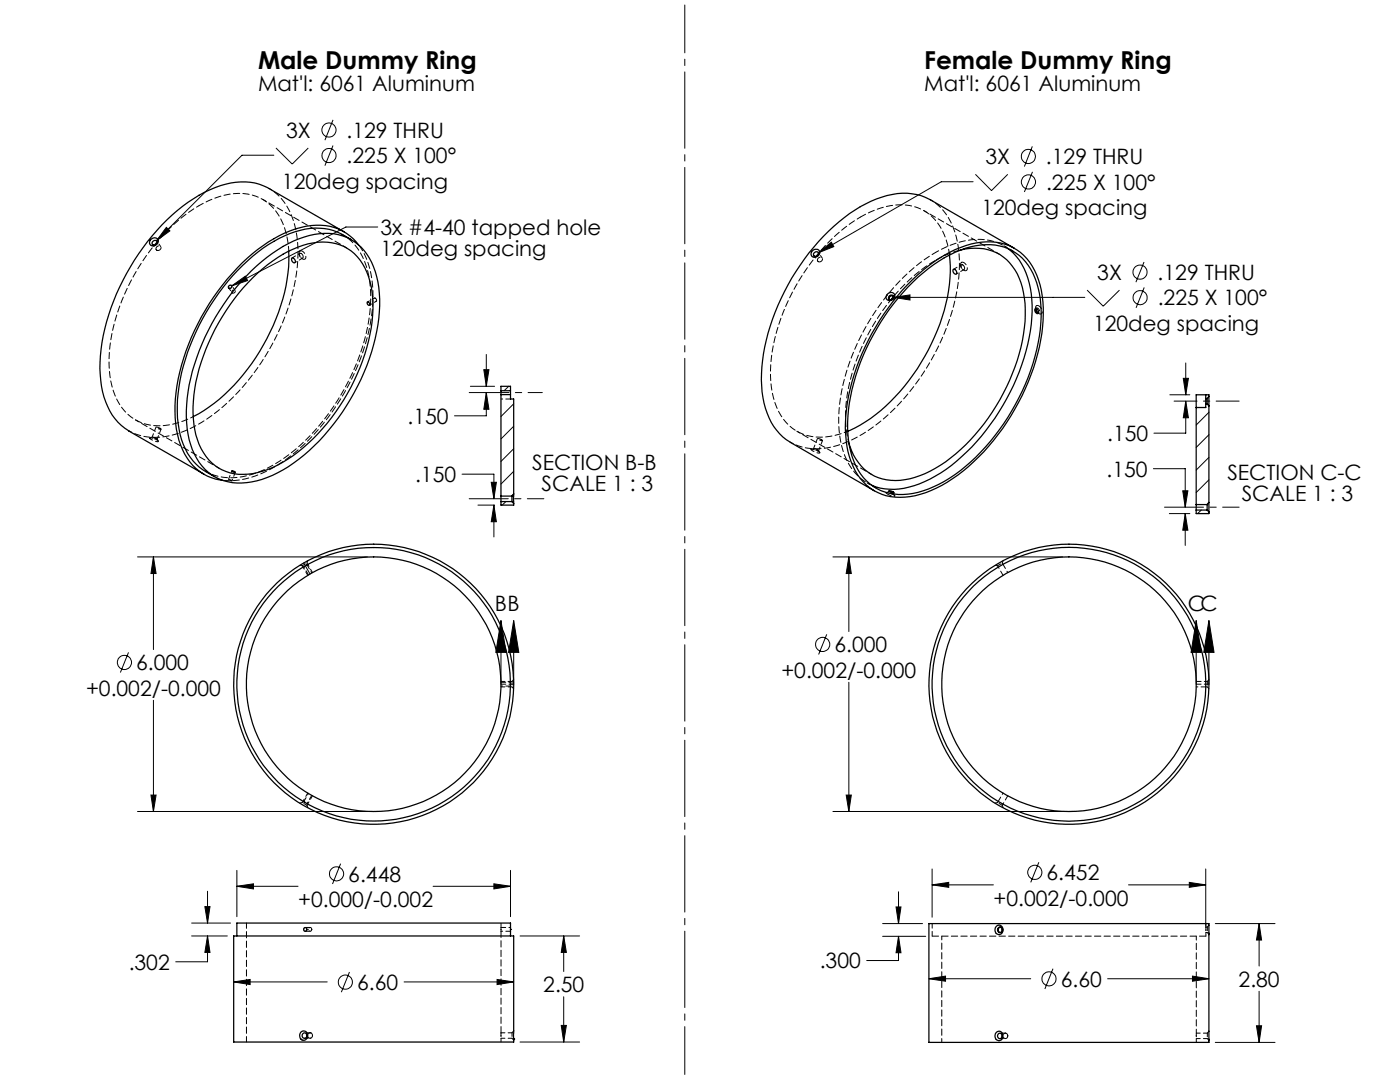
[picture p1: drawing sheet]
<svg xmlns="http://www.w3.org/2000/svg" width="279mm" height="216mm" viewBox="0 0 279 216" stroke-linecap="round" stroke-linejoin="round" font-family="sans-serif">
<g fill="none" stroke="#000" stroke-width=".2">
<path d="M54.6 31h-6.3l-17.1 17M55.1 29.5l3.2 3.2 3.2-3.2M66.5 23.9l-1.7 4.1M66.5 29l-1.7 4.1M194.2 36.3h-6.3l-24.6 14.1M194.7 34.8l3.2 3.2 3.2-3.2M206 29.2l-1.6 4M206.1 34.3l-1.7 4M33.2 45.4l.7 .7-2.7 1.9zM46.2 57l2.8-1.9 .4 .9zM75.4 45.3h-6.4l-22.8 11.7M163.3 50.4l2.6-2.1 .5 .9z"/>
<path d="M178.3 59.3h38.2M178.3 59.3l3.3-.5v1.1zM217 57.9l3.2 3.2 3.2-3.2M228.3 52.3l-1.6 4M228.4 57.4l-1.7 4M93.9 77.1h4.8M96.6 73.8h1l-.6 3.3zM97 78.4l.6 3.3h-1zM97 78.4v4.6h-6.3M97 70.7v6.4M101.5 77.1l-.9 .9M233.5 78.8h4"/>
<path d="M236.1 75.5h1.1l-.6 3.3zM236.6 72.4v6.4M92.2 94.6h6.4v4.9M98 96.2h1.1l-.5 3.3zM102.5 80.6l-2.5 2.5M102.5 85.1l-2.5 2.5M102.5 89.5l-2.5 2.6M102.5 94.1l-2.5 2.5M102.5 98.5l-.4 .5M230.2 93.5h6.3v7.7M236 97.9h1.1l-.6 3.3zM236.6 80l.6 3.4h-1.1z"/>
<path d="M236.6 80v6.4h-6.3M241.3 82.3l-2.6 2.5M241.3 86.7l-2.6 2.6M241.3 91.3l-2.6 2.5M241.3 95.7l-2.6 2.6M27.4 111.1h45.9M30.6 111.1v18.5M30.6 111.1l.6 3.3h-1.1zM60.6 112.3l1.3 2.2M95.4 100.8h3.3M98.6 100.8v6.3M98.6 100.8l.5 3.3h-1.1z"/>
<path d="M101 100.1l-.8 .7M166.2 111.1h45.9M169.4 111.1l.5 3.3h-1zM169.4 111.1v14.9M233.4 102.5h4.1M236.5 102.5l.6 3.3h-1.1zM236.5 102.5v6.3M239.7 101.8l-.7 .7M241.3 100.2l-.5 .5M25.6 130.2l-1.6 4M30.6 139.7v22.2M100 123.8l1 6.4h-2z"/>
<path d="M100 123.8v12.7M102.5 123.8l1 6.4h-2zM102.5 123.8v12.7M165 126.6l-1.6 4M169.4 136.1v25.8M238.7 123.8l1 6.4h-2zM238.7 123.8v12.7M241.3 123.8l1 6.4h-2.1zM241.3 123.8v12.7M30.1 158.6h1.1l-.6 3.3zM168.9 158.6h1l-.5 3.3zM27.4 161.9h45.9"/>
<path d="M41.4 177.8v6.4M47.3 173.7v9.2M47.3 176.8h12.2M47.3 176.8l3.3-.4v1zM68 172.3l-1.6 4.1M86.4 176.8h15.5M98.6 176.4l3.3 .4-3.3 .6zM101.9 173.7v9.2M166.2 161.9h45.9M179.3 177.9v6.4M186 173.4v9.6M186 176.6h12.3"/>
<path d="M186 176.6l3.3-.5v1zM207.3 172l-1.6 4.1M225.2 176.6h15.4M237.3 176.1l3.3 .5-3.3 .5zM240.6 173.4v11.4M38.2 184.2h7.8M38.2 186.8h7.2M40.9 180.9h1l-.5 3.3zM41.4 186.8v5.1h-6.3M41.4 186.8l.5 3.2h-1zM46.6 195.9l3.3-.5v1.1zM46.6 195.9h18.7"/>
<path d="M69.7 194l-1.6 4M80.6 195.9h21.9M99.2 195.4l3.3 .5-3.3 .6zM103.8 186.8h11.9M112.5 186.8v7.1M112.5 198.9v9M112.5 186.8l.5 3.2h-1zM176.1 184.3h8M176.1 186.8h8.6M178.8 181h1l-.5 3.3zM179.3 186.8v4.9h-6.3M179.3 186.8l.5 3.3h-1z"/>
<path d="M185.4 195.3l3.3-.5v1zM185.4 195.3h20.3M210.1 193.3l-1.6 4M221.1 195.3h20.2M238 194.8l3.3 .5-3.3 .5zM242.5 184.3h12M251.3 184.3v8.5M251.3 197.8v10.2M251.3 184.3l.5 3.3h-1zM103.8 207.9h11.9M112 204.6h1l-.5 3.3zM242.5 208h12"/>
<path d="M250.8 204.7h1l-.5 3.3z"/>
<circle cx="65.7" cy="25.9" r="1.41"/>
<circle cx="65.7" cy="31" r="1.41"/>
<circle cx="205.2" cy="31.2" r="1.42"/>
<circle cx="205.2" cy="36.3" r="1.41"/>
<circle cx="227.5" cy="54.3" r="1.4"/>
<circle cx="227.5" cy="59.4" r="1.41"/>
<circle cx="24.8" cy="132.2" r="1.42"/>
<circle cx="164.2" cy="128.6" r="1.41"/>
<circle cx="67.2" cy="174.4" r="1.41"/>
<circle cx="206.5" cy="174.1" r="1.41"/>
<circle cx="68.9" cy="196" r="1.41"/>
<circle cx="209.3" cy="195.3" r="1.4"/>
</g>
<path d="M39.7 41a13.7 13.7 0 0 1 11.4-1.8 10.3 10.3 0 0 1 6.2 8.3l.3 2.6M102.5 136.5h-2.5M241.3 136.5h-2.6M186 184.3v2.5" fill="none" stroke="#000" stroke-width=".2" stroke-dasharray="1.3 .6" stroke-dashoffset=".3"/>
<path d="M93.6 99.5h14.9M232.4 101.2h14.9" fill="none" stroke="#000" stroke-width=".2" stroke-dasharray="15.2 1.3 1.3 1.3" stroke-dashoffset="7.4"/>
<path d="M93.6 78.3h14.6" fill="none" stroke="#000" stroke-width=".2" stroke-dasharray="15.2 1.3 1.3 1.3" stroke-dashoffset="7.3"/>
<path d="M234.3 80h13" fill="none" stroke="#000" stroke-width=".2" stroke-dasharray="15.2 1.3 1.3 1.3" stroke-dashoffset="10.7"/>
<path d="M136.7 1v213.4" fill="none" stroke="#000" stroke-width=".2" stroke-dasharray="15.2 1.3 1.3 1.3" stroke-dashoffset="5.7"/>
<g fill="#000">
<path d="M46.2 57l2.8-1.9 .4 .9z"/>
<path d="M30.6 111.1l.6 3.3h-1.1zM30.1 158.6h1.1l-.6 3.3zM33.2 45.4l-2 2.6 2.7-1.9zM46.6 195.9l3.3-.5v1.1zM99.2 195.4l3.3 .5-3.3 .6zM98.6 176.4l3.3 .4-3.3 .6zM47.3 176.8l3.3-.4v1zM40.9 180.9h1l-.5 3.3zM41.4 186.8l.5 3.2h-1zM112 204.6h1l-.5 3.3zM112.5 186.8l.5 3.2h-1zM169.4 111.1l.5 3.3h-1zM168.9 158.6h1l-.5 3.3zM178.3 59.3l3.3 .6v-1.1zM163.3 50.4l3.1-1.2-.5-.9zM185.4 195.3l3.3-.5v1zM238 194.8l3.3 .5-3.3 .5zM178.8 181h1l-.5 3.3zM179.3 186.8l.5 3.3h-1zM251.3 184.3l.5 3.3h-1zM250.8 204.7h1l-.5 3.3zM186 176.6l3.3-.5v1zM237.3 176.1l3.3 .5-3.3 .5zM98.6 100.8l.5 3.3h-1.1zM98 96.2h1.1l-.5 3.3zM96.6 73.8h1l-.6 3.3zM97 78.4l.6 3.3h-1zM236.5 102.5l.6 3.3h-1.1zM236 97.9h1.1l-.6 3.3zM236.1 75.5h1.1l-.6 3.3zM236.6 80l.6 3.4h-1.1z"/>
<path d="M102.5 123.8l1 6.4h-2zM100 123.8l1 6.4h-2zM241.3 123.8l1 6.4h-2.1zM238.7 123.8l1 6.4h-2z"/>
</g>
<g fill="none" stroke="#000" stroke-width=".25">
<path d="M30.1 47.8a.78 .78 0 0 1 1.2-.2 .78 .78 0 0 1 0 1.2 .77 .77 0 0 1-1.1 .2 .77 .77 0 0 1-.2-1zM45.6 57.1l.2-.1a.33 .33 0 0 1 .5 .3 .33 .33 0 0 1-.5 .2l-.2-.1zM50.2 54a24.5 24.5 0 0 1 13.5-7.4 10 10 0 0 1 11.2 7.6 26.2 26.2 0 0 1-.4 14.7 43.7 43.7 0 0 1-17 24.2 17.4 17.4 0 0 1-11.1 3.2 10 10 0 0 1-8.3-7.5 26.8 26.8 0 0 1 .7-16.1 45.8 45.8 0 0 1 11.4-18.7zM50.4 55.4a22.9 22.9 0 0 1 13.1-7.1 9.3 9.3 0 0 1 10.1 6.9 24.3 24.3 0 0 1-.4 14.2 40.6 40.6 0 0 1-15.7 22.2 15.1 15.1 0 0 1-11.6 2.8 9.9 9.9 0 0 1-6.8-7.6 28.7 28.7 0 0 1 2-17.2 43.2 43.2 0 0 1 9.3-14.2zM57.6 50.1a35.9 35.9 0 0 1-5.7 20 35.3 35.3 0 0 1-13.3 13M58.2 51.5a.61 .61 0 0 1 .6 .3 .61 .61 0 0 1 0 .6 .64 .64 0 0 1-.6-.9zM68.7 46.2l-15-8.6a12.1 12.1 0 0 0-10.8-.2 33.9 33.9 0 0 0-14.4 12 42.3 42.3 0 0 0-8.6 24.1 15.9 15.9 0 0 0 3.7 10.8l2.1 1.7 15 8.6M70.1 47.8a12.1 12.1 0 0 0-12.2-1.2 34.1 34.1 0 0 0-15.1 13.1 40.1 40.1 0 0 0-7.4 22.5 14.7 14.7 0 0 0 3.7 10.4 13 13 0 0 0 3.7 2.5M71.6 48.9a10.4 10.4 0 0 0-11.6-3.5 28 28 0 0 0-13.7 9.2 43.8 43.8 0 0 0-11.4 26.3 17.7 17.7 0 0 0 3 11.3 9.5 9.5 0 0 0 6.6 3.6M162.1 50.1a.79 .79 0 0 1 1.3-.2 .79 .79 0 0 1-.2 1.3 .75 .75 0 0 1-1.2 0 .75 .75 0 0 1 .1-1.1zM177.1 58.7a.82 .82 0 0 1 1.4 0 .82 .82 0 0 1-.7 1.2 .72 .72 0 0 1-.9-.2 .72 .72 0 0 1 .2-1zM178.3 59.1a.6 .6 0 0 0-.6 0 .6 .6 0 0 0-.3 .6"/>
<path d="M178.3 59.2l-.5 .6M181.1 56.8a27.3 27.3 0 0 1 13.7-8.3 10.3 10.3 0 0 1 12.5 7.3 27.5 27.5 0 0 1-.6 16.2 44.4 44.4 0 0 1-16.6 23.5 17.6 17.6 0 0 1-12.4 3.6 10.4 10.4 0 0 1-8.2-8 29.7 29.7 0 0 1 1.4-17.7 48.5 48.5 0 0 1 10.2-16.6zM181.2 57.3a27.8 27.8 0 0 1 12.5-8.1 10.4 10.4 0 0 1 10.9 3 17.3 17.3 0 0 1 3.1 12.3 43.5 43.5 0 0 1-18.2 30.9 17.4 17.4 0 0 1-11.1 3.2 10 10 0 0 1-8.4-7.5 26.2 26.2 0 0 1 .4-14.7 46.3 46.3 0 0 1 10.8-19.1zM189.5 50.9a32.7 32.7 0 0 1-4.2 18.9 37 37 0 0 1-14.6 15.6l-1.5 .6M190.3 53.8a.58 .58 0 0 1 .5 .3 .58 .58 0 0 1 0 .6 .67 .67 0 0 1-.5-.9zM191.7 49.9a9.6 9.6 0 0 1 10.9 4 19 19 0 0 1 1.7 12.8 40.7 40.7 0 0 1-16.6 26.1 14.9 14.9 0 0 1-11.6 2.8 9.6 9.6 0 0 1-6.7-7.2M201.2 49.6a13.2 13.2 0 0 1 4.7 10.2 38.2 38.2 0 0 1-5.8 21.1 38.2 38.2 0 0 1-14.5 14.7 14.3 14.3 0 0 1-10.8 1.6l-.8-.4M202.4 49.5l-16.7-9.6a11.7 11.7 0 0 0-9.7-.6 30.1 30.1 0 0 0-13.6 10.1 43.9 43.9 0 0 0-10.4 25.1 17.1 17.1 0 0 0 3 11.3 9.2 9.2 0 0 0 2.7 2.5l16.8 9.6M73.3 60.3a.36 .36 0 0 1 .4 .2 .36 .36 0 0 1-.1 .4l-.2-.1zM100 78v.7M100 78v-.9h1.9v.9M100 78.7h1.9"/>
<path d="M100 78h1.9M100 78.7v20.3M101.9 78v.7M101.9 78.7v.9h.6v19M206.6 61.7a.51 .51 0 0 1 .6 .2 .51 .51 0 0 1-.2 .7l-.4-.3zM206.7 61.8l.4 .6M206.7 61.6l.1 .5 .5 .3M240.6 78.8h-1.9v21.9M240.6 79.5v1.1M240.6 78.8h.7v.3M240.6 78.8v.7M240.6 79.5h.3"/>
<path d="M240.9 79.5v1.1M241.3 79.1v1.9M241.3 79.1l-.4 .4M46.2 93.9l.8 .4zM100 99v1.1M100 99h2.2M102.2 99v1.1M102.5 98.6v1.9M102.5 98.6l-.3 .4M177.4 97.9h.3a.59 .59 0 0 1 .7 .5zM240.6 80.6v.7h-1.9M240.6 80.6h.3"/>
<path d="M240.9 80.6l.4 .4M241.3 81v19.3M61.2 112.7h.1M100 100.1v.7h2.5v-.3M100 100.1h2.2M102.2 100.1l.3 .4M238.7 100.7v1.1M238.7 101.8v.7h2.6v-.3M238.7 101.8h2.2M238.7 100.7h2.2M240.9 100.7v1.1M240.9 101.8l.4 .4"/>
<path d="M241.3 100.3v1.9M241.3 100.3l-.4 .4M60.6 160h.1M46.6 186.8h55.9v21.1h-55.9zM47.3 186.8v-2.6h54.6v2.6M101.9 185.5h.1M185.4 184.3h55.9v23.7h-55.9zM198.8 184.9a.9 .9 0 0 1 1.3 .2 .9 .9 0 0 1-.3 1.3 .9 .9 0 0 1-1.2-.4 .9 .9 0 0 1 .2-1.1zM199.6 185a.58 .58 0 0 0-.4 .5 .58 .58 0 0 0 .4 .6M241.3 186.2v.1M60 206a.86 .86 0 0 1 1.4 .6 .86 .86 0 0 1-1.3 .8 1.13 1.13 0 0 1-.1-1.4zM102.5 207.3h.1"/>
<path d="M198.8 206a.9 .9 0 0 1 1.3 .3 .9 .9 0 0 1-.3 1.2 .9 .9 0 0 1-1.2-.3 .9 .9 0 0 1 .2-1.2zM241.3 207.4v.1"/>
<circle cx="30.8" cy="48.5" r=".5"/>
<circle cx="162.8" cy="50.7" r=".5"/>
<circle cx="177.8" cy="59.4" r=".5"/>
<circle cx="74.6" cy="136.5" r="25.4"/>
<circle cx="74.6" cy="136.5" r="27.3"/>
<circle cx="74.6" cy="136.5" r="27.9"/>
<circle cx="213.3" cy="136.5" r="27.9"/>
<circle cx="213.3" cy="136.5" r="25.4"/>
<circle cx="213.3" cy="136.5" r="27.3"/>
<circle cx="60.9" cy="185.5" r=".35"/>
<circle cx="199.5" cy="185.5" r=".5"/>
<circle cx="60.7" cy="206.6" r=".51"/>
<circle cx="199.5" cy="206.7" r=".5"/>
</g>
<g fill="none" stroke="#000" stroke-width=".2" stroke-dasharray="1.3 .6" stroke-dashoffset=".5">
<path d="M46.4 58.5l.5-.2v-.4l-.3-.1-.2 .2-.1 .2 .1 .3M68.3 46.8a12.2 12.2 0 0 1 5.5 9.5 36.3 36.3 0 0 1-4.9 21 39 39 0 0 1-15.3 16 13.7 13.7 0 0 1-11.6 1.2l-1-.4M69.2 49.5l-16.8-9.7M27 83.8l16.8 9.7M31.1 85.2l-.7 2M31.4 87.6l.7-2M163.1 87.5l-.7 2M163.4 89.9l.7-2M169.2 86a11.1 11.1 0 0 1-11.1-.5 13.1 13.1 0 0 1-4.3-10.5 38.7 38.7 0 0 1 9.1-23.9 33.3 33.3 0 0 1 8.8-7.8M174 96.8a11.4 11.4 0 0 1-6.3-8.9 33.2 33.2 0 0 1 3.4-19.4 41.5 41.5 0 0 1 15.6-18.1M60.3 112.9l1-.6M60.3 112.9l1.1 1.9"/>
<path d="M62.4 114.3l-1.1-2M199.1 112.9l.9-.6M100 137.1h2.2M102.2 136v1.1M102.2 136h-2.2M240.9 136v1.1M61.4 158.2l-1.1 1.9M61.3 160.7l-1-.6M61.3 160.7l1.1-1.9M200 160.7l-.9-.6M60.9 185.8h1M61.9 185.1h-1"/>
<path d="M62.2 185.4l-.1-.2a.34 .34 0 0 0-.5 0 .34 .34 0 0 0 .2 .5 .34 .34 0 0 0 .4-.3M187.9 186.8v21.2M240.7 185v1.1M240.9 185v1.1M60.8 207.2h1.1M61.9 206.1h-1.1M100 206.1v1.1M100 207.2h2.2M102.2 206.1v1.1M102.2 206.1h-2.2M199.6 207.2h1M200.6 206.1h-1"/>
<path d="M238.7 206.2v1M238.7 207.2h2.2M238.7 206.2v-19.4M240.9 206.1v1.1M240.9 206.1h-2.2"/>
</g>
<g fill="none" stroke="#000" stroke-width=".2" stroke-dasharray="1.3 .6" stroke-dashoffset=".9">
<path d="M58.8 52.4l1.6-.9M59.9 50.6l-1.6 .9M74.9 59.5a.33 .33 0 0 0-.3 .4 .33 .33 0 0 0 .5 .2v-.3l-.2-.3M190.9 54.7l1.5-.9M191.9 52.8l-1.6 .9M100 79.6h1.9M46.3 94l-.7 1.7M46.3 96l.7-1.8M60.6 113.1l1 1.6M62.2 114.3l-.9-1.6M100 136.9h1.9M101.9 136.1h-1.9"/>
<path d="M61.6 158.3l-1 1.7M61.3 160.3l.9-1.6M100 185.8h1.9M101.9 185.1h-1.9"/>
</g>
<g fill="none" stroke="#000" stroke-width=".2" stroke-dasharray="1.3 .6">
<path d="M59.7 50.7l.1 .2M60 51.4l.2 .2M177.4 59.6l.1 .2M177.4 59.7l.2 .2M177.6 59.9h.1M178.4 59.2l-.1-.2M178.4 59.5l-.1-.4M191.7 52.9l.1 .3M192.1 53.7l.1 .1M206.7 61.6v.2M206.7 61.6l.4-.1M206.8 61.5l-.2 .1"/>
<path d="M207 62.3l.2 .2M207.1 62.4a.53 .53 0 0 0 .8 .2 .53 .53 0 0 0 0-.9l-.4-.6-.6-.1M207.2 62.5l.2-.1M30.4 87.2l-.5 .2M31.6 88l-.2-.4M162.4 89.5l-.5 .1M163.6 90.3l-.2-.4M177.2 98.3h-.4M177.4 98.1l-.5 .2M177.4 97.9l-.1 .3M178.3 98.6l.1-.3M178.6 98.9l-.3-.4"/>
<path d="M59.8 112.8l.5 .1M61.3 112.3l.1-.4M198.6 112.8l.5 .1M199.1 112.9l.1 .2M200 112.3l.2-.4M200.2 112.6l-.2-.3M102.2 137.1l.3 .4M102.5 135.6l-.3 .4M240.7 137.1h.2M240.9 137.1l.4 .4M240.9 136h-.2M241.3 135.6l-.4 .4"/>
<path d="M199.2 159.9l-.1 .2M60.3 160.1l-.5 .1M61.4 161.2l-.1-.5M199.1 160.1l-.5 .1M200 160.7l.2-.3M200.2 161.2l-.2-.5M60.6 185.4v.1M60.9 185.8h.1M60.9 185.1h.1M61.3 185.5v-.1M61.6 185.4h.1M61.9 185.1h.1"/>
<path d="M61.9 185.8h.1M62.2 185.4v.1M100 185.4h.1M100 185.5v-.1M199.6 186.1h.1M199.7 185h.1M199.7 185h-.1M200.2 185.5h.1M240.7 185.6v-.1M240.7 186.8h-54.7M240.7 186.1h.2M240.9 186.1l.4 .4"/>
<path d="M240.9 185h-.2M241.3 184.6l-.4 .4M60.1 207.3h.1M60.3 207.5l.2 .1M61.8 206.1h.1M61.9 206.1h.1M62 207.1l-.1 .1M62.4 206.6v.1M62.4 206.6a.47 .47 0 0 0-.7-.4 .47 .47 0 0 0-.1 .8 .47 .47 0 0 0 .8-.3v-.1M100 206.7v-.1M100 206.1v-20.3M102.2 207.2l.3 .4"/>
<path d="M102.5 205.7l-.3 .4M200.6 206.2h.1M201.1 206.7h.1M201.1 206.7a.47 .47 0 0 0-.7-.4 .47 .47 0 0 0 0 .8 .47 .47 0 0 0 .7-.3v-.1M238.7 206.7h.1M240.9 207.2l.4 .4M241.3 205.7l-.4 .4"/>
</g>
<path d="M74.7 59.5l-1.3 .7M73.7 60.9l1.4-.8M46.2 95.8l-.6-.1 .7 .3-.1-.2" fill="none" stroke="#000" stroke-width=".2" stroke-dasharray="1.3 .6" stroke-dashoffset=".8"/>
<path d="M71.6 48.9a17.6 17.6 0 0 1 2.8 11.7 44.5 44.5 0 0 1-18.1 31.6 17.9 17.9 0 0 1-11.8 3.6M178.3 59.2a33 33 0 0 1 8.4-7.3" fill="none" stroke="#000" stroke-width=".2" stroke-dasharray="1.3 .6" stroke-dashoffset="-.1"/>
<path d="M53.7 37.6a12.4 12.4 0 0 1 5.6 9.5 36.6 36.6 0 0 1-4.8 21.2 40.7 40.7 0 0 1-15.3 16.6 14.7 14.7 0 0 1-12 1.8l-1.5-.7M185.7 39.9a12.4 12.4 0 0 1 5.6 9.5 36.6 36.6 0 0 1-4.8 21.2 40.7 40.7 0 0 1-15.3 16.6 14.7 14.7 0 0 1-11.9 1.7l-1.5-.7M45.6 57.4l.7 1M46.9 57.9l-.6-.9M186.7 50.4a15 15 0 0 1 11.9-2.2l1.6 .7 1 .7M199.4 50.7l-15-8.6M202.1 50.1l-1.8-1.1M207.1 61.5l.4 .5v.3l-.2 .1M29.9 87.4v.1a2.63 2.63 0 0 0 1.7 .6 2.15 2.15 0 0 0-1.7-.7M159 86l15 8.7M161.9 89.7v.1a2.63 2.63 0 0 0 1.7 .6 2.15 2.15 0 0 0-1.7-.7M173 96.3l1.8 1.1" fill="none" stroke="#000" stroke-width=".2" stroke-dasharray="1.3 .6" stroke-dashoffset=".6"/>
<path d="M59.9 50.1a1.06 1.06 0 0 0 1 1.6 1.12 1.12 0 0 0-1-1.6M60.1 50.6l.3 .3 .1 .5a.51 .51 0 0 1-.6-.2 .51 .51 0 0 1 .1-.7l.1 .1M191.9 52.3a1.09 1.09 0 0 0 .9 1.7 1.09 1.09 0 0 0-.9-1.7M192.1 52.9l.3 .2 .1 .6a.51 .51 0 0 1-.6-.2 .51 .51 0 0 1 .1-.7l.1 .1M49.2 184.2v23.7" fill="none" stroke="#000" stroke-width=".2" stroke-dasharray="1.3 .6" stroke-dashoffset=".2"/>
<path d="M30.4 48.7l.8 1.1M32.1 49.2l-.8-1.1M162.4 51l.8 1.1M164.1 51.5l-.8-1.1M38.6 83.1a12.5 12.5 0 0 1-11 1 11.1 11.1 0 0 1-5.7-9.1 34.1 34.1 0 0 1 4.9-20.2 36.9 36.9 0 0 1 12.9-13.8" fill="none" stroke="#000" stroke-width=".2" stroke-dasharray="1.3 .6" stroke-dashoffset=".7"/>
<g fill="none" stroke="#000" stroke-width=".2" stroke-dasharray="1.3 .6" stroke-dashoffset=".4">
<path d="M206.9 61l-.2 .3v.4M31.2 87.5l.1 .2-.9-.4 .8 .2M32 85.5l.1 .1-.5-.1-.5-.3 .9 .3M163.2 89.7l.1 .2-.9-.4 .8 .2M164 87.7l.1 .2-.4-.1-.6-.3 .9 .2M169.4 88.4a26.9 26.9 0 0 1 1.4-16.2 43.4 43.4 0 0 1 7-12.4M178.2 98.4l.1 .2-1-.4 .9 .2M100 185.1v.7M100 185.1v-.9M199.6 186.1l.4-.2 .2-.4M200.2 185.5l-.3-.4-.3-.1M240.7 185v-.7"/>
<path d="M240.7 186.8v-.7M100 207.9v-.7M238.7 208v-.8"/>
</g>
<path d="M31.3 49.9a.49 .49 0 0 0 .7-.2 .49 .49 0 0 0-.3-.6 .52 .52 0 0 0-.5 .2 .52 .52 0 0 0 .1 .6M163.3 52.2h.5a.48 .48 0 0 0 .2-.8 .48 .48 0 0 0-.8 .3l-.1 .3 .2 .2M171.7 43.3a13.7 13.7 0 0 1 11.4-1.9 10.3 10.3 0 0 1 6.2 8.4l.2 1.1M176.8 98.3l.1 .1a2.63 2.63 0 0 0 1.7 .6l-.9-.6" fill="none" stroke="#000" stroke-width=".2" stroke-dasharray="1.3 .6" stroke-dashoffset=".1"/>
<path d="M199.2 113.1l1 1.7M201.1 114.3l-.9-1.7M238.7 137.1h2M240.7 136h-2M200.2 158.2l-1 1.7M200.2 160.4l.9-1.6" fill="none" stroke="#000" stroke-width=".2" stroke-dasharray="1.3 .6" stroke-dashoffset="1"/>
<path d="M186.7 51.9l2-1 3-1" fill="none" stroke="#000" stroke-width=".2" stroke-dasharray="1.3 .6" stroke-dashoffset="-.2"/>
<g font-size="4.9">
<text x="51.5" y="13.7">Male Dummy Ring</text>
<text x="184.5" y="13.7">Female Dummy Ring</text>
</g>
<g font-size="4.2">
<text x="51.5" y="18.1">Mat'l: 6061 Aluminum</text>
<text x="184.5" y="18.1">Mat'l: 6061 Aluminum</text>
<text x="57.1" y="27.5">3X</text>
<text x="69.2" y="27.5">.129 THRU</text>
<text x="69.2" y="32.6">.225 X 100°</text>
<text x="196.7" y="32.7">3X</text>
<text x="208.8" y="32.8">.129 THRU</text>
<text x="56.3" y="37.7">120deg spacing</text>
<text x="208.8" y="37.8">.225 X 100°</text>
<text x="75.9" y="46.9">3x #4-40 tapped hole</text>
<text x="195.9" y="42.9">120deg spacing</text>
<text x="75.9" y="51.1">120deg spacing</text>
<text x="219" y="55.8">3X</text>
<text x="231" y="55.8">.129 THRU</text>
<text x="231" y="60.9">.225 X 100°</text>
<text x="218.1" y="66">120deg spacing</text>
<text x="81.3" y="84.5">.150</text>
<text x="221" y="88">.150</text>
<text x="106.2" y="93.8">SECTION B-B</text>
<text x="220.8" y="95.1">.150</text>
<text x="245" y="95.9">SECTION C-C</text>
<text x="82.8" y="96.2">.150</text>
<text x="108.1" y="98">SCALE 1 : 3</text>
<text x="247.8" y="100">SCALE 1 : 3</text>
<text x="98.8" y="122">BB</text>
<text x="237" y="122">CC</text>
<text x="166.5" y="130.1">6.000</text>
<text x="27.2" y="133.7">6.000</text>
<text x="155.9" y="135.2">+0.002/-0.000</text>
<text x="17.2" y="138.8">+0.002/-0.000</text>
<text x="69.5" y="175.9">6.448</text>
<text x="208.9" y="175.6">6.452</text>
<text x="59.5" y="181">+0.000/-0.002</text>
<text x="198.3" y="180.7">+0.002/-0.000</text>
<text x="25.7" y="193.5">.302</text>
<text x="71.3" y="197.5">6.60</text>
<text x="108.4" y="198">2.50</text>
<text x="163.6" y="193.2">.300</text>
<text x="211.7" y="196.9">6.60</text>
<text x="247.2" y="196.9">2.80</text>
</g>
</svg>
